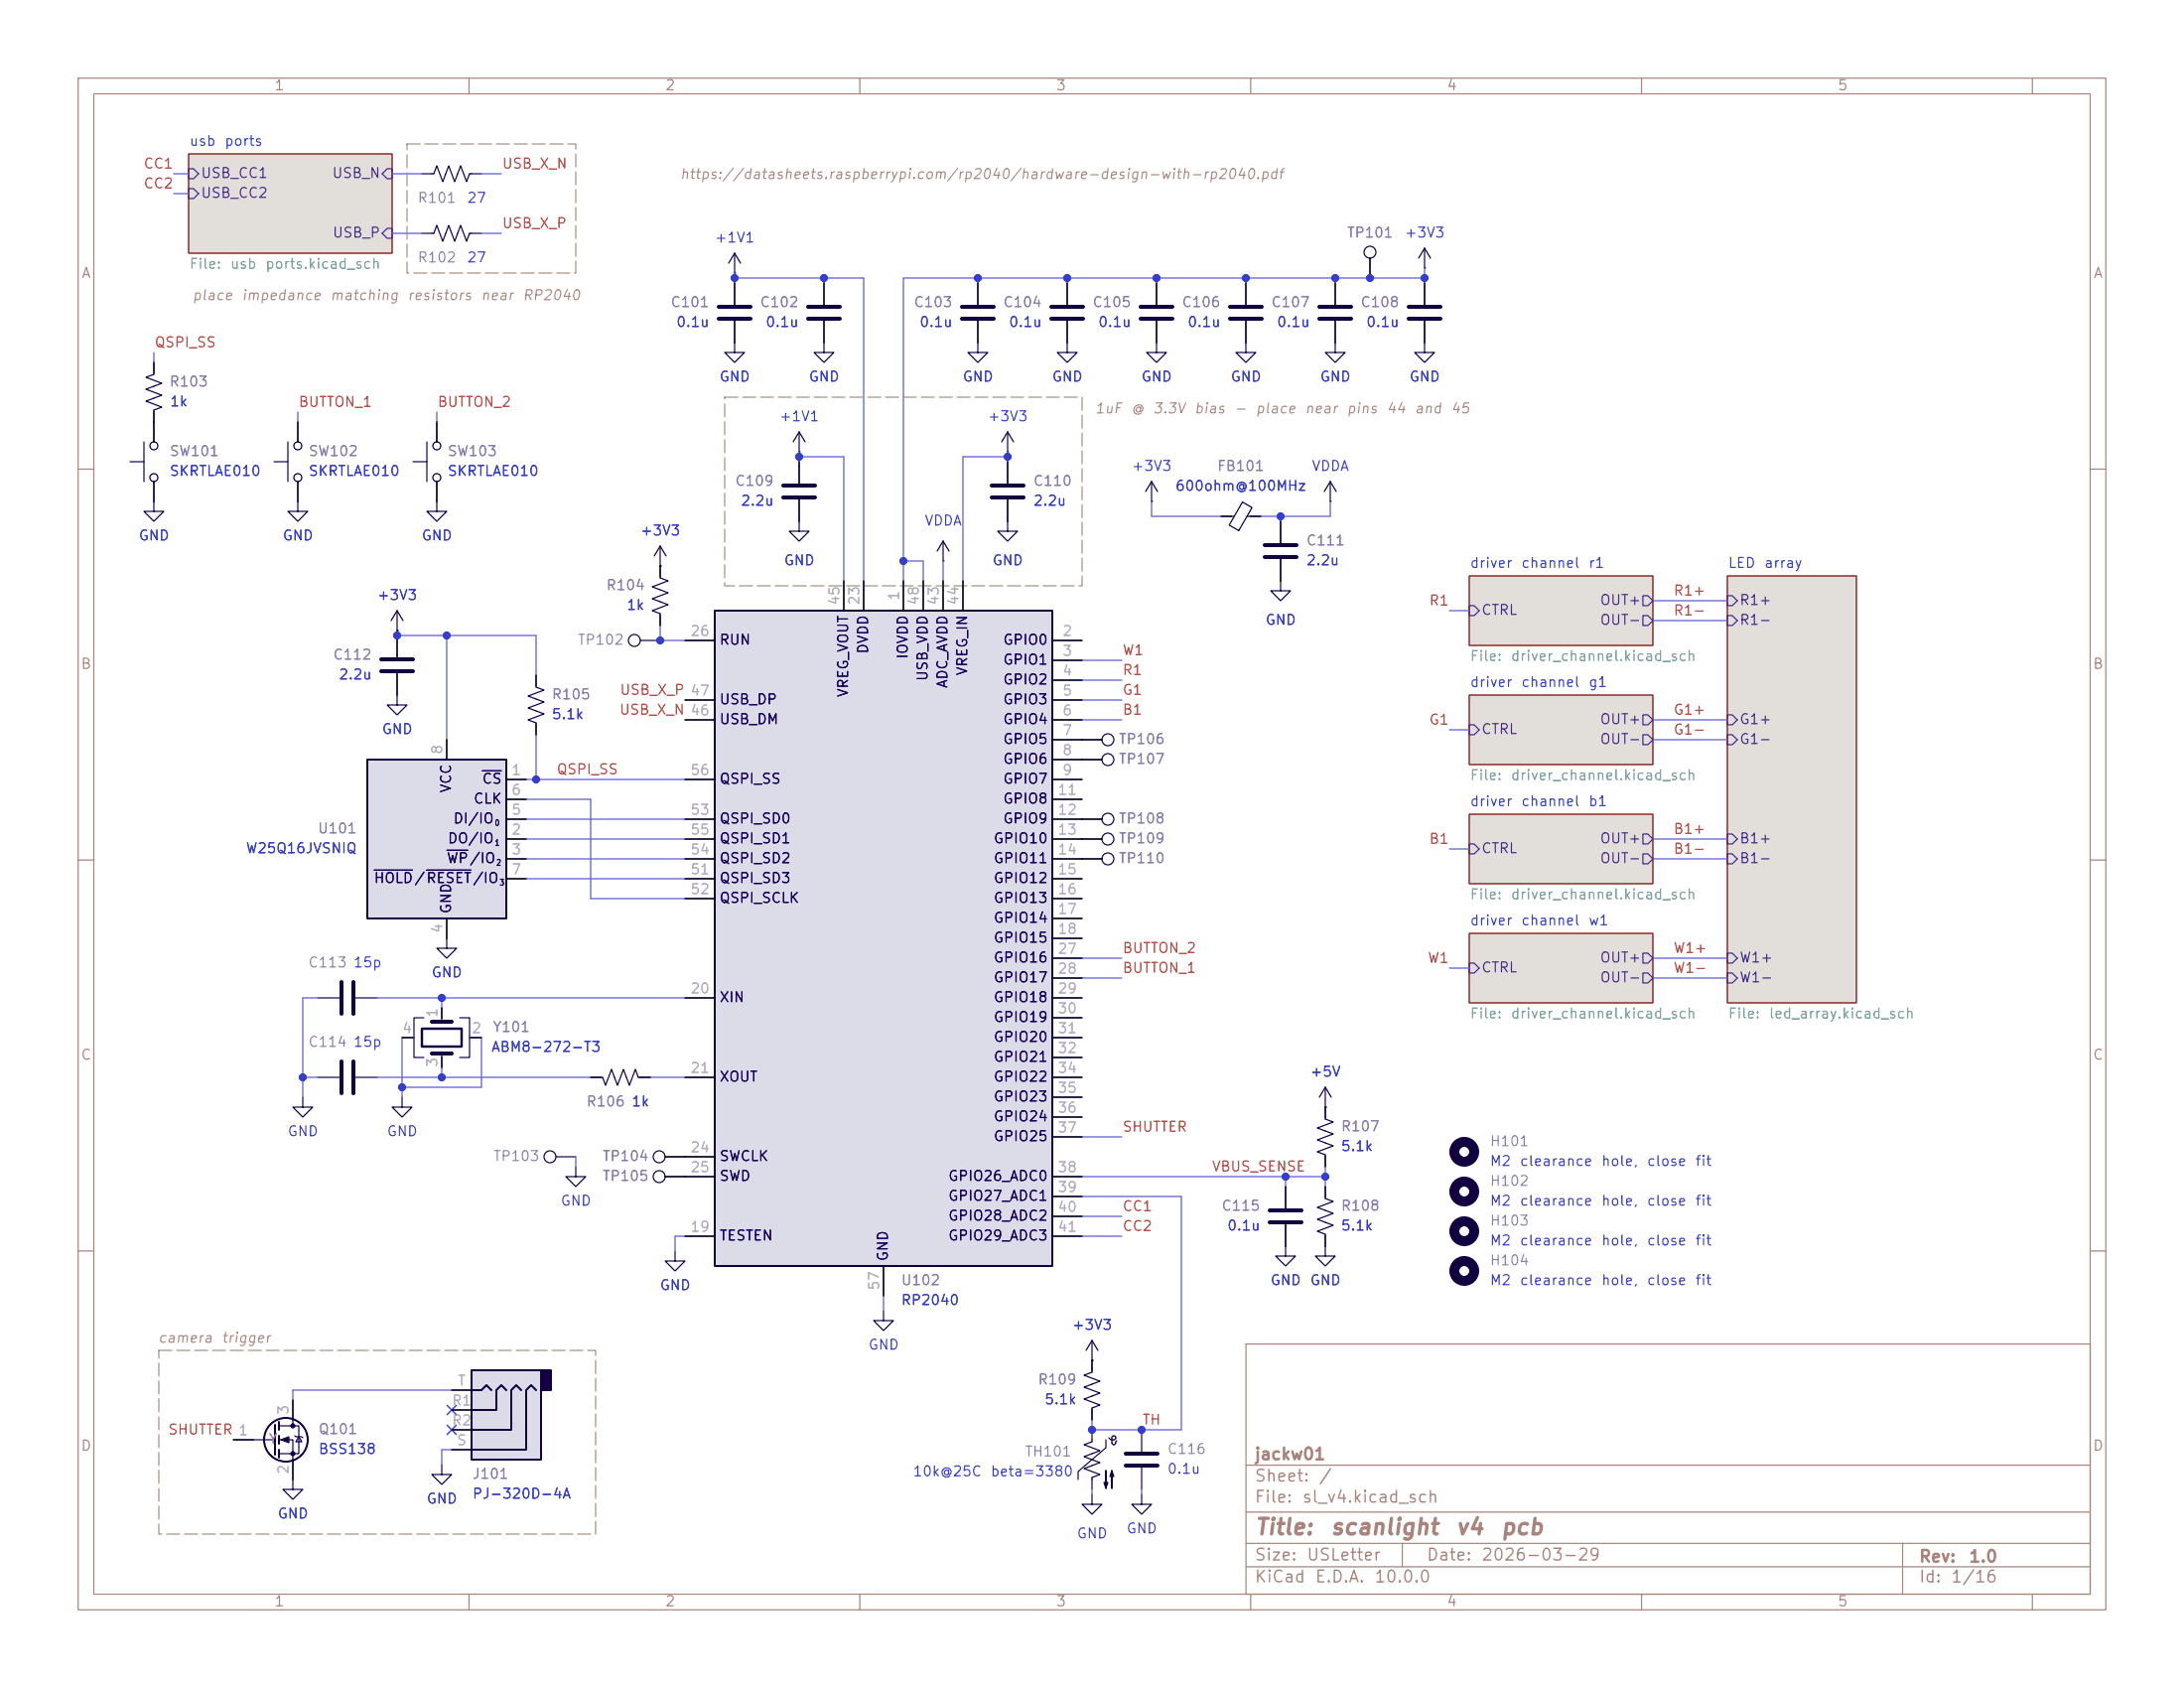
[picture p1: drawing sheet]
<svg xmlns="http://www.w3.org/2000/svg" width="279mm" height="216mm" viewBox="0 0 279 216" stroke-linecap="round" stroke-linejoin="round" font-family="sans-serif">
<g fill="none" stroke="#aa837a" stroke-width=".15">
<path d="M10 10h259.4v195.9h-259.4zM12 12h255.4v191.9h-255.4zM60 10v2M110 10v2M160 10v2M210 10v2M260 10v2M10 60h2M267.4 60h2M10 110h2M267.4 110h2M10 160h2"/>
<path d="M159.4 171.9h108v32h-108zM267.4 160h2M159.4 197.4h108M159.4 193.4h108M159.4 187.4h108M179.4 197.4v3M243.4 197.4v6.5M60 203.9v2M110 203.9v2M159.4 200.4h108M160 203.9v2M210 203.9v2"/>
<path d="M260 203.9v2"/>
</g>
<g fill="#e2ded9" stroke="#e2ded9" stroke-width=".13">
<path d="M188 73.7h23.5v8.9h-23.5z"/>
<path d="M221 73.7h16.5v54.6h-16.5z"/>
<path d="M188 88.9h23.5v8.9h-23.5z"/>
<path d="M188 119.4h23.5v8.9h-23.5z"/>
<path d="M188 104.1h23.5v8.9h-23.5z"/>
<path d="M24.1 19.7h26.1v12.7h-26.1z"/>
</g>
<path d="M24.1 19.7h26.1v12.7h-26.1zM188 73.7h23.5v8.9h-23.5zM221 73.7h16.5v54.6h-16.5zM188 88.9h23.5v8.9h-23.5zM188 119.4h23.5v8.9h-23.5zM188 104.1h23.5v8.9h-23.5z" fill="none" stroke="#7a0000" stroke-width=".15"/>
<g fill="none" stroke="#4c2188" stroke-width=".15">
<path d="M24.1 21.6h.7l.6 .6-.6 .7h-.7zM24.1 24.1h.7l.6 .7-.6 .6h-.7zM49.5 21.6h.7v1.3h-.7l-.6-.7zM49.5 29.2h.7v1.3h-.7l-.6-.7zM188 77.5h.6l.6 .6-.6 .6h-.6zM210.2 76.2h.6l.7 .6-.7 .7h-.6zM210.2 78.7h.6l.7 .7-.7 .6h-.6zM221 76.2h.6l.6 .6-.6 .7h-.6zM221 78.7h.6l.6 .7-.6 .6h-.6zM188 92.7h.6l.6 .6-.6 .7h-.6zM210.2 91.4h.6l.7 .7-.7 .6h-.6zM210.2 94h.6l.7 .6-.7 .7h-.6z"/>
<path d="M221 91.4h.6l.6 .7-.6 .6h-.6zM221 94h.6l.6 .6-.6 .7h-.6zM188 108h.6l.6 .6-.6 .6h-.6zM210.2 106.7h.6l.7 .6-.7 .7h-.6zM210.2 109.2h.6l.7 .7-.7 .6h-.6zM221 106.7h.6l.6 .6-.6 .7h-.6zM221 109.2h.6l.6 .7-.6 .6h-.6zM188 123.2h.6l.6 .6-.6 .7h-.6zM210.2 121.9h.6l.7 .7-.7 .6h-.6zM210.2 124.5h.6l.7 .6-.7 .6h-.6zM221 121.9h.6l.6 .7-.6 .6h-.6zM221 124.5h.6l.6 .6-.6 .6h-.6z"/>
</g>
<g fill="none" stroke="#130040" stroke-width=".15">
<path d="M94 32.4l-.8 1.3M94 32.4l.7 1.3M94 32.4v2.5M102.2 55.2l-.7 1.3M102.2 55.2l.8 1.3M102.2 55.2v2.6M147.3 61.6l-.7 1.3M147.3 61.6l.8 1.3M147.3 61.6v2.5M38.7 140.3v1.3h1.3l-1.3 1.3-1.2-1.3h1.2M51.4 140.3v1.3h1.3l-1.3 1.3-1.2-1.3h1.2M139.7 175.3v.2l-1 .4 2 .8-2 .7 2 .8-2 .7 2 .8-1 .4v.2"/>
<path d="M139.7 171.5l.8 1.2M139.7 171.5l-.8 1.2M139.7 171.5v2.5M32.4 184.2h2.8M35.7 182.4h2.5v3.5h-2.5M35.7 184.2h1.8v2.5M37.5 189.2v1.3h1.2l-1.2 1.3-1.3-1.3h1.3M37.5 181.6v.8M37.7 183.6l.1 .2h.8l.1 .1M38.2 183.8l.4 .6h-.8zM139.7 184.2v.2l-1 .4 2 .7-2 .8 2 .8-2 .7 2 .8-1 .4v.2M141.5 184.2v1l-3.6 3v1"/>
<path d="M141.9 183.9a.46 .46 0 0 0 .4 .3 .46 .46 0 0 0 .4-.3l-.2-.3-.2 .2v.9l.2 .1 .1-.1 .2-.3 .1-.1"/>
</g>
<g fill="none" stroke="#010022" stroke-width=".15">
<path d="M94 34.9h.1M105.4 36.2v2.8M125.1 36.2v2.8M102.2 57.8h.1M102.2 59.1v2.7M105.4 41v2.8M125.1 41v2.8M102.2 63.9v2.8M147.3 64.1h.1M37.5 179.1v2.5M139.7 174h.1M139.7 174v1.3"/>
<path d="M29.8 184.2h2.6M37.5 186.7v2.5M139.7 180.3v1.3M139.7 182.9v1.3M139.7 189.2v1.3"/>
</g>
<g fill="#130040" stroke="#130040" stroke-width=".15">
<path d="M142.2 188.1l.3 .7h-.5l.2-.7v2.3z"/>
<path d="M141.5 188.1v2.3l-.3-.8h.5l-.2 .8z"/>
<path d="M35.9 184.2l1.1-.4v.7z"/>
<circle cx="37.5" cy="182.4" r=".25"/>
<circle cx="37.5" cy="185.9" r=".25"/>
</g>
<g fill="none" stroke="#130040" stroke-width=".25">
<path d="M35.2 182.2v3.9M35.7 181.9v1M35.7 183.6v1.1M35.7 185.4v1"/>
<circle cx="36.6" cy="184.1" r="2.79"/>
</g>
<path d="M103.4 39.2h4M123.1 39.2h4M103.4 40.8h4M123.1 40.8h4M100.2 62.1h4.1M100.2 63.6h4.1" fill="none" stroke="#130040" stroke-width=".51"/>
<path d="M60.3 175.3h8.9v11.4h-8.9z" fill="#dcdbe8"/>
<path d="M69.2 175.3h1.3v2.5h-1.3z" fill="#130040" stroke="#130040" stroke-width=".25"/>
<path d="M60.3 175.3h8.9v11.4h-8.9zM60.3 177.8h1.3l.6-.6 .7 .6M64.8 177.8l-.7-.6-.6 .6v2.5h-3.2M66.7 177.8l-.7-.6-.6 .6v5.1h-5.1M68.6 177.8l-.7-.6-.6 .6v7.6h-7" fill="none" stroke="#130040" stroke-width=".25"/>
<g fill="none" stroke="#010022" stroke-width=".15">
<path d="M54 29.8h1.2M54 22.2h1.2M60.3 29.8h1.3M60.3 22.2h1.3M94 36.2v2.8M136.5 36.2v2.8M148 36.2v2.8M159.4 36.2v2.8M170.8 36.2v2.8M175.3 33v2.6M182.2 34.3h.1M19.7 46.4v1.2"/>
<path d="M19.7 52.7v3.8M38.1 54v2.5M55.9 54v2.5M94 41v2.8M128.9 57.8h.1M128.9 59.1v2.7M136.5 41v2.8M148 41v2.8M159.4 41v2.8M170.8 41v2.8M19.7 61.6v2.5M38.1 61.6v2.5"/>
<path d="M55.9 61.6v2.5M84.5 72.4h.1M84.5 72.4v1.3M84.5 78.7v1.3M120.6 71.8h.1M128.9 63.9v2.8M50.8 80.6h.1M50.8 81.3v2.8M50.8 86.1v2.8M40.6 137.8h2.8M40.6 127.6h2.8M45.5 137.8h2.8"/>
<path d="M45.5 127.6h2.8M75.6 137.8h1.2M81.9 137.8h1.3M164.5 151.8v2.8M164.5 156.6v2.8M169.5 141.6h.1M169.5 141.6v1.3M169.5 148v1.2M169.5 151.8v1.2M169.5 158.1v1.3M57.8 177.8h2.5M57.8 180.3h2.5"/>
<path d="M57.8 182.9h2.5M57.8 185.4h2.5M146 182.9v2.8M146 187.7v2.8"/>
</g>
<g fill="none" stroke="#130040" stroke-width=".15">
<path d="M55.2 29.8h.3l.4-1 .7 2.1 .8-2.1 .8 2.1 .7-2.1 .8 2.1 .4-1.1h.2M55.2 22.2h.3l.4-1 .7 2 .8-2 .8 2 .7-2 .8 2 .4-1h.2M182.2 31.8l-.7 1.2M182.2 31.8l.8 1.2M182.2 31.8v2.5M16.6 59.1h1.8M18.4 56.5v5.1M19.7 47.6v.3l-1 .4 2 .7-2 .8 2 .7-2 .8 2 .8-1 .4v.2M35.1 59.1h1.7M36.8 56.5v5.1M52.8 59.1h1.8M54.6 56.5v5.1"/>
<path d="M94 43.8v1.3h1.2l-1.2 1.3-1.3-1.3h1.3M105.4 43.8v1.3h1.3l-1.3 1.3-1.3-1.3h1.3M125.1 43.8v1.3h1.3l-1.3 1.3-1.3-1.3h1.3M128.9 55.2l-.8 1.3M128.9 55.2l.8 1.3M128.9 55.2v2.6M136.5 43.8v1.3h1.3l-1.3 1.3-1.2-1.3h1.2M148 43.8v1.3h1.2l-1.2 1.3-1.3-1.3h1.3M159.4 43.8v1.3h1.3l-1.3 1.3-1.3-1.3h1.3M19.7 64.1v1.3h1.3l-1.3 1.3-1.3-1.3h1.3M38.1 64.1v1.3h1.3l-1.3 1.3-1.3-1.3h1.3M50.8 78.1l-.8 1.3"/>
<path d="M50.8 78.1l.8 1.3M50.8 78.1v2.5M55.9 64.1v1.3h1.2l-1.2 1.3-1.3-1.3h1.3M84.5 73.7v.2l1 .4-2.1 .8 2.1 .7-2.1 .8 2.1 .7-2.1 .8 1.1 .4v.2M84.5 69.9l-.8 1.2M84.5 69.9l.7 1.2M84.5 69.9v2.5M102.2 66.7v1.2h1.3l-1.3 1.3-1.2-1.3h1.2M120.6 69.2l-.7 1.3M120.6 69.2l.8 1.3M120.6 69.2v2.6M128.9 66.7v1.2h-1.3l1.3 1.3 1.3-1.3h-1.3"/>
<path d="M50.8 88.9v1.3h1.3l-1.3 1.2-1.3-1.2h1.3M57.1 120v1.3h1.3l-1.3 1.3-1.2-1.3h1.2M76.8 137.8h.3l.4 1 .7-2 .8 2 .8-2 .7 2 .8-2 .4 1h.2M169.5 139.1l-.7 1.2M169.5 139.1l.8 1.2M169.5 139.1v2.5M164.5 159.4v1.3h1.2l-1.2 1.2-1.3-1.2h1.3M169.5 142.9v.2l1.1 .4-2.1 .8 2.1 .7-2.1 .8 2.1 .8-2.1 .7 1 .4v.3M169.5 159.4v1.3h1.3l-1.3 1.2-1.2-1.2h1.2M169.5 153v.3l1.1 .4-2.1 .7 2.1 .8-2.1 .8 2.1 .7-2.1 .8 1 .4v.2M56.5 187.3v1.3h1.3l-1.3 1.3-1.3-1.3h1.3M139.7 191.1v1.3h-1.3l1.3 1.3 1.3-1.3h-1.3"/>
<path d="M146 191.1v1.3h-1.2l1.2 1.3 1.3-1.3h-1.3"/>
<circle cx="175.3" cy="32.3" r=".76"/>
<circle cx="19.7" cy="57" r=".51"/>
<circle cx="38.1" cy="57" r=".51"/>
<circle cx="55.9" cy="57" r=".51"/>
<circle cx="19.7" cy="61.1" r=".51"/>
<circle cx="38.1" cy="61.1" r=".51"/>
<circle cx="55.9" cy="61.1" r=".51"/>
</g>
<g fill="none" stroke="#130040" stroke-width=".51">
<path d="M91.9 39.2h4.1M134.5 39.2h4.1M145.9 39.2h4.1M157.4 39.2h4M168.8 39.2h4M91.9 40.8h4.1M134.5 40.8h4.1M145.9 40.8h4.1M157.4 40.8h4M168.8 40.8h4M126.9 62.1h4M126.9 63.6h4"/>
<path d="M48.8 84.3h4M48.8 85.9h4M43.7 125.6v4.1M43.7 135.8v4M45.2 125.6v4.1M45.2 135.8v4M162.4 154.8h4.1M162.4 156.3h4.1M144 185.9h4.1M144 187.5h4.1"/>
</g>
<g fill="none" stroke="#130040" stroke-width="1.3">
<circle cx="187.3" cy="152.4" r="1.27"/>
<circle cx="187.3" cy="147.3" r="1.27"/>
<circle cx="187.3" cy="157.5" r="1.27"/>
<circle cx="187.3" cy="162.6" r="1.27"/>
</g>
<path d="M47 97.2h17.8v20.3h-17.8z" fill="#dcdbe8"/>
<path d="M47 97.2h17.8v20.3h-17.8z" fill="none" stroke="#130040" stroke-width=".25"/>
<g fill="none" stroke="#010022" stroke-width=".15">
<path d="M156.2 66h1.3M160 66h1.3M163.8 66.7v2.8M163.8 71.5v2.8M170.2 64.1h.1M57.1 94.6v2.6M64.8 99.7h2.5M68.6 86.4v1.2M68.6 92.7v1.3M81.9 81.9h2.6M57.1 117.5v2.5M64.8 107.3h2.5"/>
<path d="M64.8 109.9h2.5M64.8 104.8h2.5M64.8 102.2h2.5M64.8 112.4h2.5M138.4 107.3h2.6M138.4 104.8h2.6M51.4 132.7h1.3M56.5 128.9v1.3M56.5 135.3v1.2M60.3 132.7h1.3"/>
</g>
<path d="M61.7 98.6h2.4M47.9 111.3h4.9M54.6 111.3h5.7M57.2 108.8h2.7" fill="none" stroke="#15005e" stroke-width=".15"/>
<g fill="none" stroke="#130040" stroke-width=".15">
<path d="M157.5 66h.4M159 64.2l1.2 .7-1.7 3-1.2-.7zM159.5 66h.5M163.8 74.3v1.3h-1.2l1.2 1.2 1.3-1.2h-1.3M170.2 61.6l-.8 1.3M170.2 61.6l.7 1.3M170.2 61.6v2.5M68.6 87.6v.3l1 .4-2 .7 2 .8-2 .8 2 .7-2 .8 1 .4v.2M52.7 132.7h.3M54.2 130.2h-1.2v5.1h1.2M56.5 130.2v.5M56.5 134.7v.6"/>
<path d="M58.8 130.2h1.3v5.1h-1.3M60.1 132.7h.2"/>
<circle cx="81.2" cy="81.9" r=".76"/>
<circle cx="141.7" cy="107.3" r=".76"/>
<circle cx="141.7" cy="104.8" r=".76"/>
</g>
<path d="M161.8 69.7h4.1M161.8 71.2h4.1M55.2 130.7h2.6M55.2 134.7h2.6" fill="none" stroke="#130040" stroke-width=".51"/>
<path d="M54 131.6h5.1v2.3h-5.1z" fill="none" stroke="#130040" stroke-width=".3"/>
<path d="M91.4 78.1h43.2v83.8h-43.2z" fill="#dcdbe8"/>
<path d="M91.4 78.1h43.2v83.8h-43.2z" fill="none" stroke="#130040" stroke-width=".25"/>
<g fill="none" stroke="#010022" stroke-width=".15">
<path d="M94 36.2v2.8M105.4 36.2v2.8M125.1 36.2v2.8M136.5 36.2v2.8M148 36.2v2.8M159.4 36.2v2.8M170.8 36.2v2.8M175.3 33v2.6M182.2 36.2v2.8M19.7 46.4v1.2M19.7 52.7v3.8M38.1 54v2.5"/>
<path d="M55.9 54v2.5M94 41v2.8M102.2 59.1v2.7M105.4 41v2.8M125.1 41v2.8M128.9 59.1v2.7M136.5 41v2.8M148 41v2.8M159.4 41v2.8M170.8 41v2.8M182.2 41v2.8M19.7 61.6v2.5"/>
<path d="M38.1 61.6v2.5M55.9 61.6v2.5M84.5 72.4h.1M84.5 72.4v1.3M84.5 78.7v1.3M102.2 63.9v2.8M107.9 74.3v3.8M110.5 74.3v3.8M115.6 74.3v3.8M118.1 74.3v3.8M120.6 74.3v3.8M123.2 74.3v3.8"/>
<path d="M128.9 63.9v2.8M156.2 66h1.3M160 66h1.3M163.8 66.7v2.8M163.8 71.5v2.8M50.8 80.6h.1M50.8 81.3v2.8M50.8 86.1v2.8M57.1 94.6v2.6M64.8 99.7h2.5M68.6 86.4v1.2M68.6 92.7v1.3"/>
<path d="M87.6 81.9h3.8M87.6 89.5h3.8M87.6 92.1h3.8M87.6 99.7h3.8M134.6 81.9h3.8M134.6 84.5h3.8M134.6 87h3.8M134.6 89.5h3.8M134.6 92.1h3.8M134.6 94.6h6.4M134.6 97.2h6.4M134.6 99.7h3.8"/>
<path d="M57.1 117.5v2.5M64.8 102.2h2.5M64.8 104.8h2.5M64.8 107.3h2.5M64.8 109.9h2.5M64.8 112.4h2.5M87.6 104.8h3.8M87.6 107.3h3.8M87.6 109.9h3.8M87.6 112.4h3.8M87.6 114.9h3.8M134.6 102.2h3.8"/>
<path d="M134.6 104.8h6.4M134.6 107.3h6.4M134.6 109.9h6.4M134.6 112.4h3.8M134.6 114.9h3.8M134.6 117.5h3.8M51.4 132.7h1.3M56.5 128.9v1.3M56.5 135.3v1.2M60.3 132.7h1.3M75.6 137.8h1.2M81.9 137.8h1.3"/>
<path d="M87.6 127.6h3.8M87.6 137.8h3.8M134.6 120h3.8M134.6 127.6h3.8M134.6 137.8h3.8M134.6 122.6h3.8M134.6 125.1h3.8M134.6 130.2h3.8M134.6 132.7h3.8M134.6 135.3h3.8M71.1 148h2.6M85.1 148h6.3"/>
<path d="M85.1 150.5h6.3M87.6 158.1h3.8M134.6 158.1h3.8M134.6 150.5h3.8M134.6 140.3h3.8M134.6 142.9h3.8M134.6 145.4h3.8M134.6 153h3.8M134.6 155.6h3.8M164.5 151.8v2.8M164.5 156.6v2.8M169.5 141.6h.1"/>
<path d="M169.5 141.6v1.3M169.5 148v1.2M169.5 151.8v1.2M169.5 158.1v1.3M37.5 179.1v2.5M57.8 177.8h2.5M113 161.9v3.8M139.7 174h.1M139.7 174v1.3M29.8 184.2h2.6M37.5 186.7v2.5M57.8 180.3h2.5"/>
<path d="M57.8 182.9h2.5M57.8 185.4h2.5M139.7 180.3v1.3"/>
</g>
<g fill="none" stroke="#130040" stroke-width=".15">
<path d="M170.8 43.8v1.3h1.3l-1.3 1.3-1.3-1.3h1.3M182.2 43.8v1.3h1.3l-1.3 1.3-1.2-1.3h1.2M73.7 149.2v1.3h1.2l-1.2 1.3-1.3-1.3h1.3M86.4 160v1.3h1.2l-1.2 1.3-1.3-1.3h1.3M113 167.6v1.3h1.3l-1.3 1.3-1.2-1.3h1.2"/>
<circle cx="141.7" cy="94.6" r=".76"/>
<circle cx="141.7" cy="97.2" r=".76"/>
<circle cx="141.7" cy="109.9" r=".76"/>
<circle cx="70.4" cy="148" r=".76"/>
<circle cx="84.3" cy="148" r=".76"/>
<circle cx="84.3" cy="150.5" r=".76"/>
</g>
<path d="M180.2 39.2h4.1M180.2 40.8h4.1" fill="none" stroke="#130040" stroke-width=".51"/>
<g fill="none" stroke="#5256d0" stroke-width=".15">
<path d="M22.2 22.2h1.9M22.2 24.8h1.9M50.2 22.2h3.8M50.2 29.8h3.8M61.6 22.2h2.5M61.6 29.8h2.5M94 35.6h16.5v38.7M94 34.9v1.3M105.4 35.6v.6M125.1 35.6v.6M136.5 35.6v.6M148 35.6v.6"/>
<path d="M159.4 35.6v.6M170.8 35.6v.6M182.2 35.6h-66.6v38.7M182.2 34.3v1.9M19.7 45.1v1.3M38.1 52.7v1.3M55.9 52.7v1.3M102.2 58.4h5.7v15.9M102.2 57.8v1.3M128.9 58.4h-5.7v15.9M128.9 57.8v1.3M115.6 71.8h2.5v2.5"/>
<path d="M120.6 71.8v2.5M147.3 64.1v1.9h8.9M163.8 66v.7M170.2 64.1v1.9h-8.9M185.4 78.1h2.6M211.5 76.8h9.5M211.5 79.4h9.5M50.8 80.6v.7h17.8v5.1M57.1 81.3v13.3M67.3 99.7h20.3M68.6 94v5.7M84.5 80v1.9h3.1"/>
<path d="M138.4 84.5h5.1M138.4 89.5h5.1M138.4 92.1h5.1M138.4 87h5.1M185.4 93.3h2.6M211.5 92.1h9.5M211.5 94.6h9.5M67.3 109.9h20.3M67.3 107.3h20.3M67.3 102.2h8.3v12.7h12M67.3 112.4h20.3M67.3 104.8h20.3"/>
<path d="M185.4 108.6h2.6M211.5 109.9h9.5M211.5 107.3h9.5M38.7 137.8h1.9M40.6 127.6h-1.9v12.7M48.3 127.6h39.3M48.3 137.8h27.3M51.4 132.7v7.6M56.5 127.6v1.3M56.5 136.5v1.3M61.6 132.7v6.4h-10.2M83.2 137.8h4.4"/>
<path d="M138.4 125.1h5.1M138.4 122.6h5.1M185.4 123.8h2.6M211.5 125.1h9.5M211.5 122.6h9.5M73.7 148v1.2M87.6 158.1h-1.2v1.9M138.4 150.5h31.1M138.4 155.6h5.1M138.4 145.4h5.1M138.4 153h12.7v29.9h-11.4v-1.3M138.4 158.1h5.1"/>
<path d="M164.5 150.5v1.3M169.5 149.2v2.6M57.8 177.8h-20.3v1.3M113 165.7v1.9M57.8 185.4h-1.3v1.9M139.7 190.5v.6M146 190.5v.6"/>
</g>
<path d="M57.2 179.7l1.2 1.2M58.4 179.7l-1.2 1.2M57.2 182.3l1.2 1.2M58.4 182.3l-1.2 1.2" fill="none" stroke="#290eec" stroke-width=".15"/>
<path d="M52.1 18.4h21.6v16.5h-21.6zM92.7 50.8h45.7v24.1h-45.7zM20.3 172.7h55.9v23.5h-55.9z" fill="none" stroke="#a4907e" stroke-width=".15" stroke-dasharray="1.7 .6"/>
<path d="M61.7 98.6h2.4M47.9 111.3h4.9M54.6 111.3h5.7M57.2 108.8h2.7" fill="none" stroke="#15005e" stroke-width=".15"/>
<g fill="#4026c4" stroke="#4026c4" stroke-width=".13">
<circle cx="159.4" cy="35.6" r=".46"/>
<circle cx="136.5" cy="35.6" r=".46"/>
<circle cx="148" cy="35.6" r=".46"/>
<circle cx="115.6" cy="71.8" r=".46"/>
<circle cx="169.5" cy="150.5" r=".46"/>
<circle cx="164.5" cy="150.5" r=".46"/>
<circle cx="170.8" cy="35.6" r=".46"/>
<circle cx="182.2" cy="35.6" r=".46"/>
<circle cx="175.3" cy="35.6" r=".46"/>
<circle cx="128.9" cy="58.4" r=".46"/>
<circle cx="163.8" cy="66" r=".46"/>
<circle cx="38.7" cy="137.8" r=".46"/>
<circle cx="56.5" cy="137.8" r=".46"/>
<circle cx="51.4" cy="139.1" r=".46"/>
<circle cx="56.5" cy="127.6" r=".46"/>
<circle cx="139.7" cy="182.9" r=".46"/>
<circle cx="146" cy="182.9" r=".46"/>
<circle cx="68.6" cy="99.7" r=".46"/>
<circle cx="94" cy="35.6" r=".46"/>
<circle cx="125.1" cy="35.6" r=".46"/>
<circle cx="105.4" cy="35.6" r=".46"/>
<circle cx="84.5" cy="81.9" r=".46"/>
<circle cx="102.2" cy="58.4" r=".46"/>
<circle cx="50.8" cy="81.3" r=".46"/>
<circle cx="57.1" cy="81.3" r=".46"/>
</g>
<g font-size="2" fill="#aa837a">
<text x="160.4" y="196.8">Title:</text>
<text x="170.1" y="196.8">scanlight</text>
<text x="186.1" y="196.8">v4</text>
<text x="191.8" y="196.8">pcb</text>
</g>
<g font-size="1.5" fill="#aa837a">
<text x="160.4" y="189.9">Sheet:</text>
<text x="160.4" y="187.1">jackw01</text>
<text x="168.6" y="189.9">/</text>
<text x="160.4" y="192.6">File:</text>
<text x="166.5" y="192.6">sl_v4.kicad_sch</text>
<text x="160.4" y="202.8">KiCad</text>
<text x="160.4" y="200">Size:</text>
<text x="167.1" y="200">USLetter</text>
<text x="168.1" y="202.8">E.D.A.</text>
<text x="175.7" y="202.8">10.0.0</text>
<text x="182.4" y="200">Date:</text>
<text x="189.4" y="200">2026-03-29</text>
<text x="245.4" y="200.2">Rev:</text>
<text x="245.4" y="202.8">Id:</text>
<text x="249.5" y="202.8">1/16</text>
<text x="251.8" y="200.2">1.0</text>
</g>
<g font-size="1.3" fill="#aa837a">
<text x="35" y="11.9">1</text>
<text x="85" y="11.9">2</text>
<text x="135" y="11.9">3</text>
<text x="185" y="11.9">4</text>
<text x="235" y="11.9">5</text>
<text x="10.3" y="35.9">A</text>
<text x="267.7" y="35.9">A</text>
<text x="10.3" y="85.9">B</text>
<text x="267.7" y="85.9">B</text>
<text x="10.3" y="135.9">C</text>
<text x="267.7" y="135.9">C</text>
<text x="10.3" y="185.9">D</text>
<text x="267.7" y="185.9">D</text>
<text x="35" y="205.8">1</text>
<text x="85" y="205.8">2</text>
<text x="135" y="205.8">3</text>
<text x="185" y="205.8">4</text>
<text x="235" y="205.8">5</text>
</g>
<g font-size="1.3" fill="#b42d25">
<text x="18.3" y="21.9">CC1</text>
<text x="64.1" y="21.9">USB_X_N</text>
<text x="18.3" y="24.4">CC2</text>
<text x="64.1" y="29.5">USB_X_P</text>
<text x="19.7" y="44.7">QSPI_SS</text>
<text x="38.1" y="52.4">BUTTON_1</text>
<text x="55.9" y="52.4">BUTTON_2</text>
<text x="182.7" y="77.8">R1</text>
<text x="214" y="76.5">R1+</text>
<text x="214" y="79">R1-</text>
<text x="79.2" y="89.2">USB_X_P 47</text>
<text x="143.5" y="86.6">R1</text>
<text x="143.5" y="89.2">G1</text>
<text x="143.5" y="84.1">W1</text>
<text x="79.1" y="91.7">USB_X_N 46</text>
<text x="143.5" y="91.7">B1</text>
<text x="182.7" y="93">G1</text>
<text x="214" y="91.7">G1+</text>
<text x="214" y="94.3">G1-</text>
<text x="71.1" y="99.3">QSPI_SS</text>
<text x="214" y="107">B1+</text>
<text x="182.7" y="108.2">B1</text>
<text x="214" y="109.5">B1-</text>
<text x="143.5" y="124.7">BUTTON_1</text>
<text x="143.5" y="122.2">BUTTON_2</text>
<text x="182.6" y="123.5">W1</text>
<text x="214" y="124.7">W1-</text>
<text x="214" y="122.2">W1+</text>
<text x="143.5" y="145.1">SHUTTER</text>
<text x="143.5" y="155.2">CC1</text>
<text x="154.9" y="150.1">VBUS_SENSE</text>
<text x="143.5" y="157.8">CC2</text>
<text x="21.4" y="183.8">SHUTTER 1</text>
<text x="146" y="182.5">TH</text>
</g>
<g font-size="1.3" fill="#214bca">
<text x="24.1" y="19">usb</text>
<text x="28.6" y="19">ports</text>
<text x="188" y="72.9">driver</text>
<text x="194.5" y="72.9">channel</text>
<text x="203.1" y="72.9">r1</text>
<text x="221" y="72.9">LED</text>
<text x="225.6" y="72.9">array</text>
<text x="188" y="88.2">driver</text>
<text x="194.5" y="88.2">channel</text>
<text x="203.1" y="88.2">g1</text>
<text x="188" y="103.4">driver</text>
<text x="194.5" y="103.4">channel</text>
<text x="203.1" y="103.4">b1</text>
<text x="188" y="118.7">driver</text>
<text x="194.5" y="118.7">channel</text>
<text x="203.1" y="118.7">w1</text>
</g>
<g font-size="1.3" fill="#4c2188">
<text x="25.6" y="23.1">USB_CC1</text>
<text x="42.4" y="23.1">USB_N</text>
<text x="25.6" y="25.6">USB_CC2</text>
<text x="42.5" y="30.7">USB_P</text>
<text x="204.6" y="77.7">OUT+</text>
<text x="222.4" y="77.7">R1+</text>
<text x="189.4" y="79">CTRL</text>
<text x="204.6" y="80.2">OUT-</text>
<text x="222.4" y="80.2">R1-</text>
<text x="189.4" y="94.2">CTRL</text>
<text x="204.6" y="92.9">OUT+</text>
<text x="204.6" y="95.5">OUT-</text>
<text x="222.4" y="92.9">G1+</text>
<text x="222.4" y="95.5">G1-</text>
<text x="189.4" y="109.4">CTRL</text>
<text x="204.6" y="108.2">OUT+</text>
<text x="204.6" y="110.7">OUT-</text>
<text x="222.4" y="108.2">B1+</text>
<text x="222.4" y="110.7">B1-</text>
<text x="189.4" y="124.7">CTRL</text>
<text x="204.6" y="123.4">OUT+</text>
<text x="204.6" y="126">OUT-</text>
<text x="222.4" y="123.4">W1+</text>
<text x="222.4" y="126">W1-</text>
</g>
<g font-size="1.3" fill="#a4907e">
<text x="86.9" y="23.2">https://datasheets.raspberrypi.com/rp2040/hardware-design-with-rp2040.pdf</text>
<text x="24.5" y="38.7">place</text>
<text x="30.8" y="38.7">impedance</text>
<text x="42.1" y="38.7">matching</text>
<text x="52" y="38.7">resistors</text>
<text x="61.4" y="38.7">near</text>
<text x="66.7" y="38.7">RP2040</text>
<text x="140" y="53.2">1uF</text>
<text x="144.6" y="53.2">@</text>
<text x="147.4" y="53.2">3.3V</text>
<text x="152.7" y="53.2">bias</text>
<text x="157.8" y="53.2">-</text>
<text x="160.5" y="53.2">place</text>
<text x="166.8" y="53.2">near</text>
<text x="172.2" y="53.2">pins</text>
<text x="177.3" y="53.2">44</text>
<text x="180.9" y="53.2">and</text>
<text x="185.5" y="53.2">45</text>
<text x="20.1" y="172.1">camera</text>
<text x="28.2" y="172.1">trigger</text>
</g>
<g font-size="1.3" fill="#8d7cb6">
<text x="53.3" y="26.3">R101</text>
<text x="53.3" y="33.9">R102</text>
<text x="172.2" y="30.7">TP101</text>
<text x="85.7" y="39.6">C101</text>
<text x="97.1" y="39.6">C102</text>
<text x="116.8" y="39.6">C103</text>
<text x="128.2" y="39.6">C104</text>
<text x="139.7" y="39.6">C105</text>
<text x="151.1" y="39.6">C106</text>
<text x="162.5" y="39.6">C107</text>
<text x="174" y="39.6">C108</text>
<text x="21.6" y="49.8">R103</text>
<text x="21.6" y="58.6">SW101</text>
<text x="39.4" y="58.6">SW102</text>
<text x="57.2" y="58.6">SW103</text>
<text x="93.9" y="62.5">C109</text>
<text x="132.1" y="62.5">C110</text>
<text x="155.6" y="60.6">FB101</text>
<text x="167" y="70.1">C111</text>
<text x="77.5" y="75.8">R104</text>
<text x="73.8" y="82.8">TP102</text>
<text x="42.5" y="84.7">C112</text>
<text x="70.5" y="89.8">R105</text>
<text x="143" y="95.5">TP106</text>
<text x="143" y="98">TP107</text>
<text x="40.5" y="106.9">U101</text>
<text x="143" y="105.6">TP108</text>
<text x="143" y="108.2">TP109</text>
<text x="143" y="110.7">TP110</text>
<text x="39.3" y="124.1">C113</text>
<text x="39.3" y="134.2">C114</text>
<text x="62.9" y="132.3">Y101</text>
<text x="74.9" y="141.8">R106</text>
<text x="63" y="148.8">TP103</text>
<text x="77" y="148.8">TP104</text>
<text x="171.5" y="145">R107</text>
<text x="190.5" y="146.9">H101</text>
<text x="77" y="151.4">TP105</text>
<text x="156.2" y="155.2">C115</text>
<text x="171.5" y="155.2">R108</text>
<text x="190.5" y="152">H102</text>
<text x="190.5" y="157.1">H103</text>
<text x="115.2" y="164.7">U102</text>
<text x="190.5" y="162.2">H104</text>
<text x="132.7" y="177.4">R109</text>
<text x="40.6" y="183.7">Q101</text>
<text x="60.3" y="189.5">J101</text>
<text x="131" y="186.6">TH101</text>
<text x="149.2" y="186.3">C116</text>
</g>
<g font-size="1.3" fill="#353dd0">
<text x="59.6" y="26.3">27</text>
<text x="59.6" y="33.9">27</text>
<text x="91.3" y="31.3">+1V1</text>
<text x="179.6" y="30.7">+3V3</text>
<text x="86.4" y="42.1">0.1u</text>
<text x="97.8" y="42.1">0.1u</text>
<text x="117.5" y="42.1">0.1u</text>
<text x="129" y="42.1">0.1u</text>
<text x="140.4" y="42.1">0.1u</text>
<text x="151.8" y="42.1">0.1u</text>
<text x="163.3" y="42.1">0.1u</text>
<text x="174.7" y="42.1">0.1u</text>
<text x="21.6" y="52.3">1k</text>
<text x="91.9" y="49.1">GND</text>
<text x="103.4" y="49.1">GND</text>
<text x="123.1" y="49.1">GND</text>
<text x="134.5" y="49.1">GND</text>
<text x="145.9" y="49.1">GND</text>
<text x="157.3" y="49.1">GND</text>
<text x="168.8" y="49.1">GND</text>
<text x="180.2" y="49.1">GND</text>
<text x="99.6" y="54.2">+1V1</text>
<text x="126.3" y="54.2">+3V3</text>
<text x="21.6" y="61.2">SKRTLAE010</text>
<text x="39.4" y="61.2">SKRTLAE010</text>
<text x="57.2" y="61.2">SKRTLAE010</text>
<text x="94.7" y="65">2.2u</text>
<text x="132.1" y="65">2.2u</text>
<text x="144.7" y="60.6">+3V3</text>
<text x="150.3" y="63.1">600ohm@100MHz</text>
<text x="167.7" y="60.6">VDDA</text>
<text x="17.6" y="69.4">GND</text>
<text x="36.1" y="69.4">GND</text>
<text x="53.8" y="69.4">GND</text>
<text x="81.8" y="68.8">+3V3</text>
<text x="118.2" y="67.5">VDDA</text>
<text x="48.2" y="77.1">+3V3</text>
<text x="100.2" y="72.6">GND</text>
<text x="126.9" y="72.6">GND</text>
<text x="167" y="72.6">2.2u</text>
<text x="80.1" y="78.3">1k</text>
<text x="161.8" y="80.2">GND</text>
<text x="43.2" y="87.2">2.2u</text>
<text x="48.8" y="94.2">GND</text>
<text x="70.5" y="92.3">5.1k</text>
<text x="31.4" y="109.4">W25Q16JVSNIQ</text>
<text x="45.1" y="124.1">15p</text>
<text x="55.1" y="125.3">GND</text>
<text x="45.1" y="134.2">15p</text>
<text x="62.8" y="134.8">ABM8-272-T3</text>
<text x="80.7" y="141.8">1k</text>
<text x="167.5" y="138">+5V</text>
<text x="36.7" y="145.6">GND</text>
<text x="49.4" y="145.6">GND</text>
<text x="171.5" y="147.5">5.1k</text>
<text x="190.5" y="149.5">M2</text>
<text x="194.3" y="149.5">clearance</text>
<text x="204.8" y="149.5">hole,</text>
<text x="210.6" y="149.5">close</text>
<text x="216.8" y="149.5">fit</text>
<text x="71.6" y="154.5">GND</text>
<text x="190.5" y="154.5">M2</text>
<text x="194.3" y="154.5">clearance</text>
<text x="204.8" y="154.5">hole,</text>
<text x="210.6" y="154.5">close</text>
<text x="216.8" y="154.5">fit</text>
<text x="156.9" y="157.7">0.1u</text>
<text x="171.5" y="157.7">5.1k</text>
<text x="190.5" y="159.6">M2</text>
<text x="194.3" y="159.6">clearance</text>
<text x="204.8" y="159.6">hole,</text>
<text x="210.6" y="159.6">close</text>
<text x="216.8" y="159.6">fit</text>
<text x="84.3" y="165.3">GND</text>
<text x="115.2" y="167.2">RP2040</text>
<text x="162.4" y="164.7">GND</text>
<text x="167.5" y="164.7">GND</text>
<text x="190.5" y="164.7">M2</text>
<text x="194.3" y="164.7">clearance</text>
<text x="204.8" y="164.7">hole,</text>
<text x="210.6" y="164.7">close</text>
<text x="216.8" y="164.7">fit</text>
<text x="111" y="172.9">GND</text>
<text x="137.1" y="170.4">+3V3</text>
<text x="133.5" y="179.9">5.1k</text>
<text x="40.6" y="186.3">BSS138</text>
<text x="60.3" y="192">PJ-320D-4A</text>
<text x="116.7" y="189.1">10k@25C</text>
<text x="126.6" y="189.1">beta=3380</text>
<text x="149.2" y="188.8">0.1u</text>
<text x="35.4" y="194.5">GND</text>
<text x="54.5" y="192.6">GND</text>
<text x="137.7" y="197.1">GND</text>
<text x="144" y="196.4">GND</text>
</g>
<g font-size="1.3" fill="#5ba46f">
<text x="24.1" y="34.7">File:</text>
<text x="29.4" y="34.7">usb</text>
<text x="33.8" y="34.7">ports.kicad_sch</text>
<text x="188" y="84.9">File:</text>
<text x="193.2" y="84.9">driver_channel.kicad_sch</text>
<text x="188" y="100.1">File:</text>
<text x="193.2" y="100.1">driver_channel.kicad_sch</text>
<text x="188" y="115.3">File:</text>
<text x="193.2" y="115.3">driver_channel.kicad_sch</text>
<text x="188" y="130.6">File:</text>
<text x="193.2" y="130.6">driver_channel.kicad_sch</text>
<text x="221" y="130.6">File:</text>
<text x="226.2" y="130.6">led_array.kicad_sch</text>
</g>
<g font-size="1.3" fill="#b4afbe">
<text x="107.7" y="77.5" transform="rotate(-90 107.7 77.5)">45</text>
<text x="110.2" y="77.5" transform="rotate(-90 110.2 77.5)">23</text>
<text x="115.3" y="76.9" transform="rotate(-90 115.3 76.9)">1</text>
<text x="117.9" y="77.5" transform="rotate(-90 117.9 77.5)">48</text>
<text x="120.4" y="77.5" transform="rotate(-90 120.4 77.5)">43</text>
<text x="122.9" y="77.5" transform="rotate(-90 122.9 77.5)">44</text>
<text x="88.2" y="81.7">26</text>
<text x="135.8" y="81.7">2</text>
<text x="88.2" y="89.3">47</text>
<text x="135.8" y="84.2">3</text>
<text x="135.8" y="86.7">4</text>
<text x="135.8" y="89.3">5</text>
<text x="88.2" y="91.8">46</text>
<text x="135.8" y="91.8">6</text>
<text x="135.8" y="94.4">7</text>
<text x="56.9" y="96.6" transform="rotate(-90 56.9 96.6)">8</text>
<text x="65.3" y="99.4">1</text>
<text x="65.3" y="102">6</text>
<text x="88.2" y="99.4">56</text>
<text x="135.2" y="102">11</text>
<text x="135.8" y="96.9">8</text>
<text x="135.8" y="99.4">9</text>
<text x="65.3" y="107.1">2</text>
<text x="65.3" y="104.5">5</text>
<text x="88.2" y="104.5">53</text>
<text x="88.2" y="107.1">55</text>
<text x="135.2" y="104.5">12</text>
<text x="135.2" y="107.1">13</text>
<text x="65.3" y="109.6">3</text>
<text x="65.3" y="112.1">7</text>
<text x="88.2" y="112.1">51</text>
<text x="88.2" y="109.6">54</text>
<text x="135.2" y="109.6">14</text>
<text x="135.2" y="112.1">15</text>
<text x="56.9" y="119.5" transform="rotate(-90 56.9 119.5)">4</text>
<text x="88.2" y="114.7">52</text>
<text x="135.2" y="114.7">16</text>
<text x="135.2" y="117.2">17</text>
<text x="135.2" y="119.8">18</text>
<text x="135.2" y="122.3">27</text>
<text x="135.2" y="124.8">28</text>
<text x="56.3" y="130.2" transform="rotate(-90 56.3 130.2)">1</text>
<text x="88.2" y="127.4">20</text>
<text x="135.2" y="127.4">29</text>
<text x="135.2" y="129.9">30</text>
<text x="51.4" y="132.5">4</text>
<text x="56.3" y="136.6" transform="rotate(-90 56.3 136.6)">3</text>
<text x="60.3" y="132.5">2</text>
<text x="88.2" y="137.5">21</text>
<text x="135.2" y="132.5">31</text>
<text x="135.2" y="135">32</text>
<text x="135.2" y="137.5">34</text>
<text x="135.2" y="140.1">35</text>
<text x="135.2" y="142.6">36</text>
<text x="88.2" y="147.7">24</text>
<text x="135.2" y="145.2">37</text>
<text x="88.2" y="150.2">25</text>
<text x="135.2" y="150.2">38</text>
<text x="135.2" y="152.8">39</text>
<text x="135.2" y="155.3">40</text>
<text x="88.2" y="157.9">19</text>
<text x="135.2" y="157.9">41</text>
<text x="112.8" y="165.1" transform="rotate(-90 112.8 165.1)">57</text>
<text x="58.5" y="177.5">T</text>
<text x="30.4" y="183.9">1</text>
<text x="37.2" y="181" transform="rotate(-90 37.2 181)">3</text>
<text x="57.7" y="180.1">R1</text>
<text x="57.7" y="182.6">R2</text>
<text x="58.3" y="185.2">S</text>
<text x="37.2" y="188.7" transform="rotate(-90 37.2 188.7)">2</text>
</g>
<g font-size="1.3" fill="#15005e">
<text x="91.9" y="82.8">RUN</text>
<text x="111.4" y="83.7" transform="rotate(-90 111.4 83.7)">DVDD</text>
<text x="128.2" y="82.8">GPIO0</text>
<text x="108.8" y="89.3" transform="rotate(-90 108.8 89.3)">VREG_VOUT</text>
<text x="116.4" y="84.4" transform="rotate(-90 116.4 84.4)">IOVDD</text>
<text x="119" y="87.2" transform="rotate(-90 119 87.2)">USB_VDD</text>
<text x="121.5" y="88.1" transform="rotate(-90 121.5 88.1)">ADC_AVDD</text>
<text x="124.1" y="86.5" transform="rotate(-90 124.1 86.5)">VREG_IN</text>
<text x="128.2" y="85.3">GPIO1</text>
<text x="128.2" y="87.9">GPIO2</text>
<text x="91.9" y="92.9">USB_DM</text>
<text x="91.9" y="90.4">USB_DP</text>
<text x="128.2" y="90.4">GPIO3</text>
<text x="128.2" y="92.9">GPIO4</text>
<text x="128.2" y="95.5">GPIO5</text>
<text x="58" y="101.5" transform="rotate(-90 58 101.5)">VCC</text>
<text x="61.6" y="100.6">CS</text>
<text x="91.9" y="100.6">QSPI_SS</text>
<text x="128.2" y="98">GPIO6</text>
<text x="128.2" y="100.6">GPIO7</text>
<text x="57.9" y="105.6">DI/IO</text>
<text x="60.5" y="103.1">CLK</text>
<text x="91.9" y="105.6">QSPI_SD0</text>
<text x="128.2" y="103.1">GPIO8</text>
<text x="128.2" y="105.6">GPIO9</text>
<text x="47.7" y="113.3">HOLD/RESET/IO</text>
<text x="57.1" y="110.7">WP/IO</text>
<text x="57.2" y="108.2">DO/IO</text>
<text x="91.9" y="113.3">QSPI_SD3</text>
<text x="91.9" y="110.7">QSPI_SD2</text>
<text x="91.9" y="108.2">QSPI_SD1</text>
<text x="127" y="108.2">GPIO10</text>
<text x="127" y="110.7">GPIO11</text>
<text x="127" y="113.3">GPIO12</text>
<text x="58" y="117" transform="rotate(-90 58 117)">GND</text>
<text x="91.9" y="115.8">QSPI_SCLK</text>
<text x="127" y="115.8">GPIO13</text>
<text x="127" y="118.3">GPIO14</text>
<text x="127" y="120.9">GPIO15</text>
<text x="127" y="123.4">GPIO16</text>
<text x="127" y="126">GPIO17</text>
<text x="91.9" y="128.5">XIN</text>
<text x="127" y="128.5">GPIO18</text>
<text x="127" y="131">GPIO19</text>
<text x="127" y="133.6">GPIO20</text>
<text x="127" y="136.1">GPIO21</text>
<text x="91.9" y="138.7">XOUT</text>
<text x="127" y="138.7">GPIO22</text>
<text x="127" y="141.2">GPIO23</text>
<text x="127" y="143.7">GPIO24</text>
<text x="91.9" y="148.8">SWCLK</text>
<text x="127" y="146.3">GPIO25</text>
<text x="91.9" y="151.4">SWD</text>
<text x="121.2" y="151.4">GPIO26_ADC0</text>
<text x="121.2" y="153.9">GPIO27_ADC1</text>
<text x="91.9" y="159">TESTEN</text>
<text x="113.9" y="161.4" transform="rotate(-90 113.9 161.4)">GND</text>
<text x="121.2" y="156.4">GPIO28_ADC2</text>
<text x="121.2" y="159">GPIO29_ADC3</text>
</g>
<text font-size="1.3" fill="#b277b2" x="34.3" y="185">Y</text>
<g font-size=".8" fill="#15005e">
<text x="63.2" y="105.8">0</text>
<text x="63.2" y="108.4">1</text>
<text x="63.4" y="110.9">2</text>
<text x="63.9" y="113.5">3</text>
</g>
</svg>
